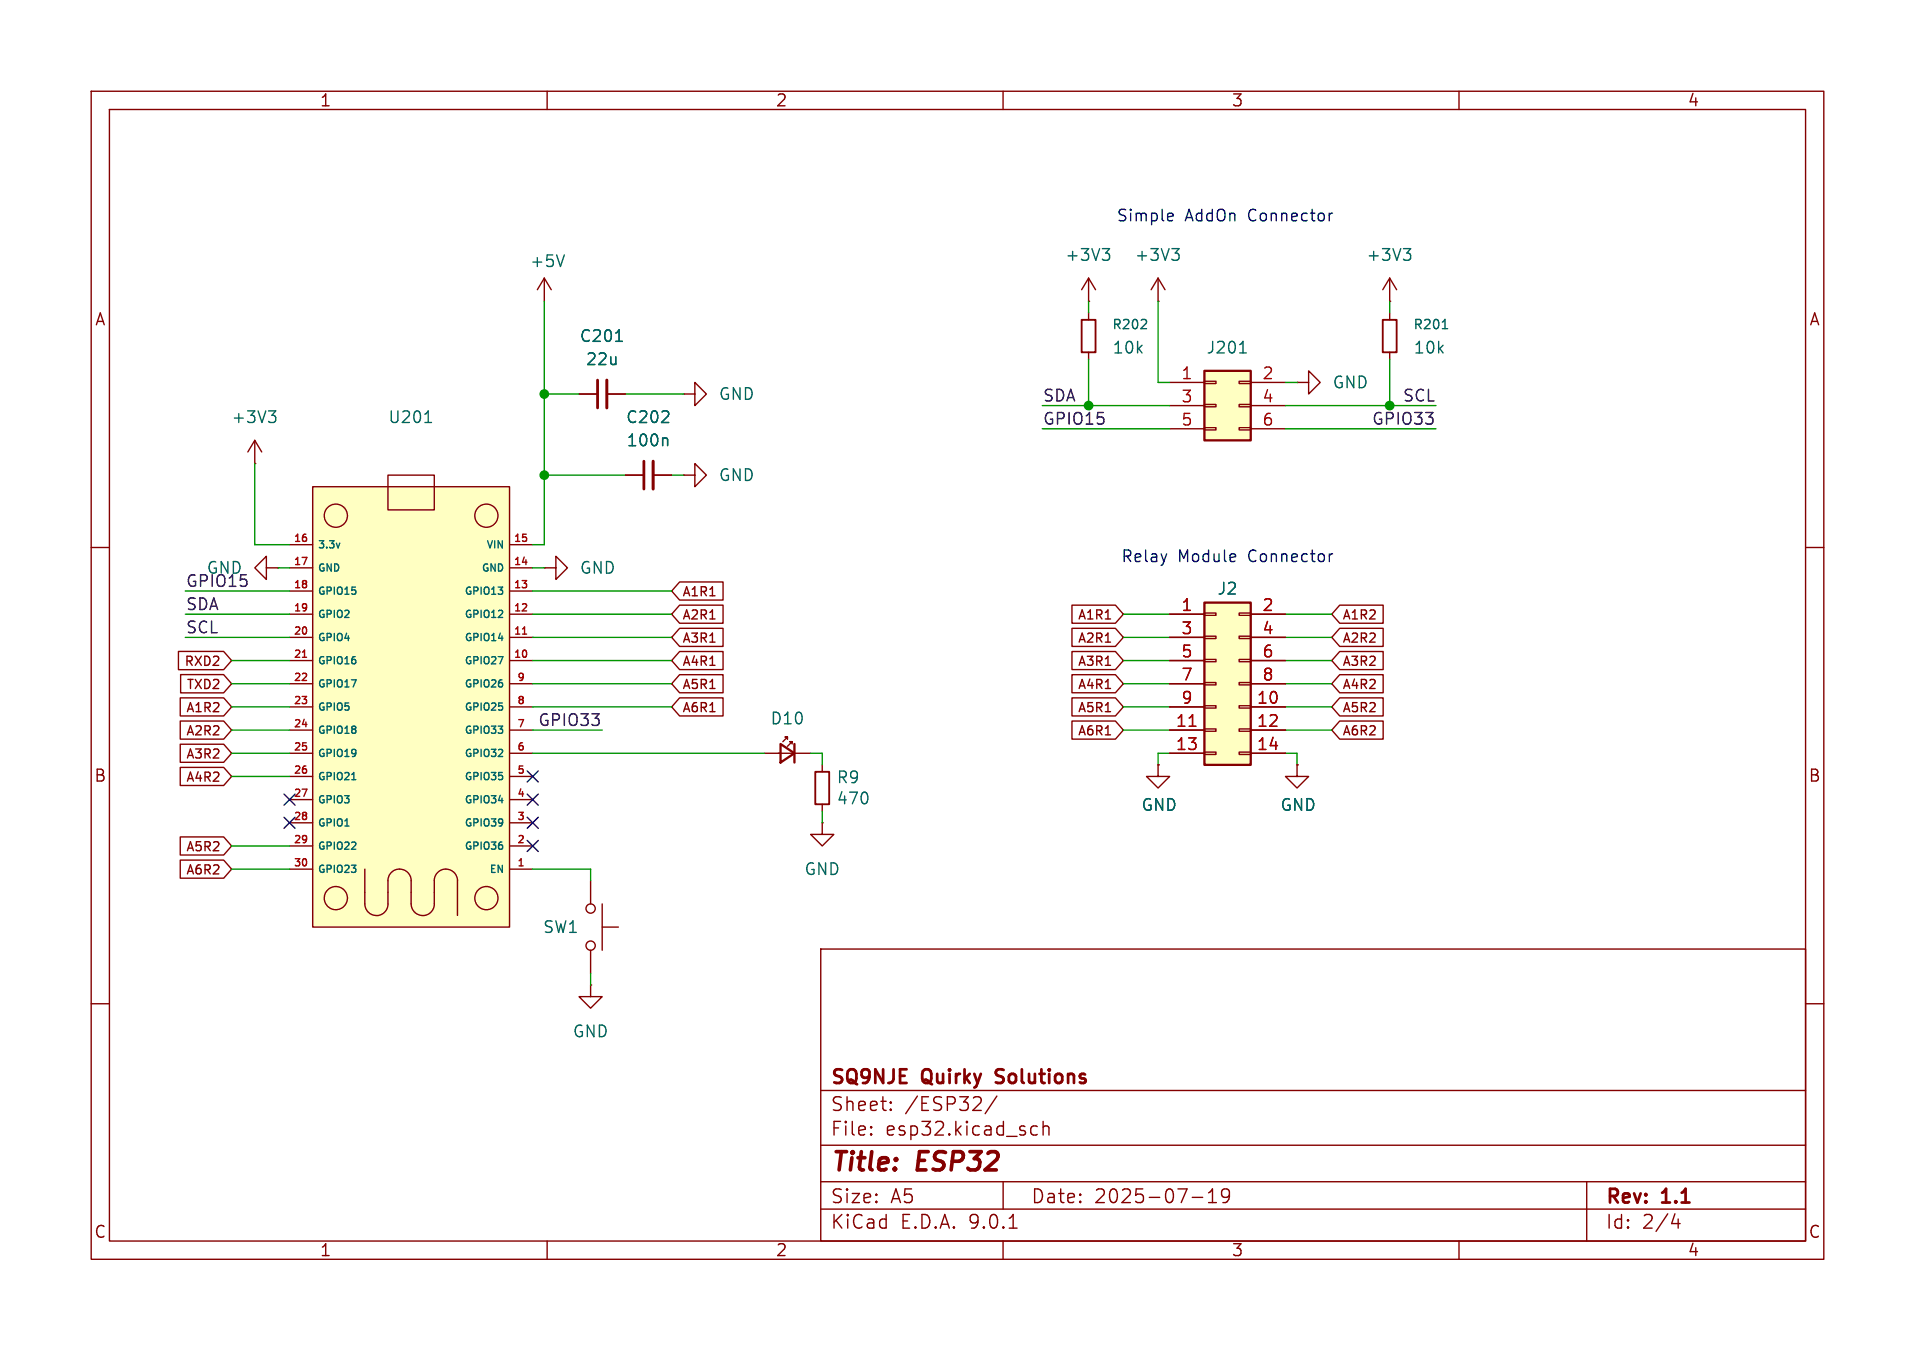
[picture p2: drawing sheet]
<svg xmlns="http://www.w3.org/2000/svg" width="297mm" height="210mm" viewBox="0 0 297 210" stroke-linecap="round" stroke-linejoin="round" font-family="sans-serif">
<g fill="none" stroke="#840000" stroke-width=".22">
<path d="M14.1 14.1h268.8v181.1h-268.8zM17 17h263v175.3h-263zM84.9 14.1v2.9M155.6 14.1v2.9M226.3 14.1v2.9M201.2 59.3h1.8v-1.8l1.8 1.8-1.8 1.8v-1.8M201.2 59.3h.1M215.5 46.7h.1M215.5 43.1l-1 1.8M215.5 43.1l1.1 1.8M215.5 43.1v3.6M215.5 48.5v1.1"/>
<path d="M215.5 54.6v1.1M89.8 61.1h2.9M94.1 61.1h2.9M97 73.6h2.9M101.3 73.6h2.9M106 73.6h1.8v-1.8l1.8 1.8-1.8 1.8v-1.8M106 73.6h.1M106 61.1h1.8v-1.8l1.8 1.8-1.8 1.8v-1.8M106 61.1h.1M14.1 84.9h2.9M84.4 88h1.8v-1.8l1.8 1.8-1.8 1.8v-1.8M84.4 88h.1"/>
<path d="M280 84.9h2.9M118.5 116.7h7.2M122.1 114.6v-.4h-.3h.3l-.7 .8M122.9 115.3v-.3h-.4h.4l-.8 .7M179.6 118.5v1.8h1.8l-1.8 1.8-1.8-1.8h1.8M179.6 118.5h.1M201.2 118.5v1.8h1.8l-1.8 1.8-1.8-1.8h1.8M201.2 118.5h.1M91.6 136.5v3.6M127.5 127.5v1.8h1.8l-1.8 1.8-1.8-1.8h1.8M127.5 127.5h.1M14.1 155.6h2.9"/>
<path d="M91.6 147.3v3.6M93.4 143.7h2.5M93.4 140.1v7.2M127.3 147.1h152.7v45.2h-152.7zM280 155.6h2.9M127.3 177.5h152.7M127.3 169h152.7M135.1 175.7l.1 .1-.1 .1M135.1 175.7l-.1 .1 .1 .1M135.1 174.6v.2M135.1 175.7v.2M135.1 174.6l.1 .1-.1 .1"/>
<path d="M135.1 174.6l-.1 .1 .1 .1M138.1 171.9l.1 .1-.1 .1M138.1 171.9l-.1 .1 .1 .1M138.1 170.8v.2M138.1 171.9v.2M138.1 170.8l.1 .1-.1 .1M138.1 170.8l-.1 .1 .1 .1M154.6 169.9l-1.8 2.7M160.1 175.8l.2 .1 .6-.1M160.1 174.6l.2-.1 .6 .1M161.8 174.7a.53 .53 0 0 1 .9 .1v1.1M161.8 173.8v2.1"/>
<path d="M84.9 192.3v2.9M127.3 187.4h152.7M127.3 183.2h152.7M155.6 192.3v2.9M155.6 183.2v4.2M156.5 190.3h1.2M184.9 185.6h1.6M187.4 186.4h1.3M187.4 184.9l.6-.6v2.1M190.7 185.2l-.4 .4h-.4l-.4-.4v-.5l.2-.3 .6-.1 .3 .2a1.4 1.4 0 0 1-.5 1.9h-.4M226.3 192.3v2.9M246.1 183.2v9.1"/>
<path d="M259.8 188.1l-.5 1.5h1.3M260.3 188.9v1.4"/>
<circle cx="91.6" cy="146.6" r=".72"/>
<circle cx="91.6" cy="140.8" r=".72"/>
</g>
<path d="M154.4 167.7l.3 .1M154.5 165.9l-.1 .2 .1 .4" fill="none" stroke="#840000" stroke-width=".42"/>
<path d="M92.7 58.9v4.3M99.9 71.5v4.3" fill="none" stroke="#840000" stroke-width=".43"/>
<path d="M94.1 58.9v4.3M101.3 71.5v4.3" fill="none" stroke="#840000" stroke-width=".47"/>
<path d="M217.7 38.5h1.1l-.6 .7M218.4 39.2l.4 .4v.4l-.4 .3M95.5 52.9h1M223.7 50.9h.8M103.3 67.9l.2 .2v1" fill="none" stroke="#006464" stroke-width=".22"/>
<path d="M121.1 115.3l2.1 1.4-2.1 1.5zM123.2 115.3v2.9" fill="none" stroke="#840000" stroke-width=".36"/>
<path d="M214.5 49.6h2.1v5h-2.1z" fill="none" stroke="#840000" stroke-width=".29"/>
<path d="M186.8 57.5h7.2v10.8h-7.2z" fill="#ffffc2"/>
<path d="M186.8 57.5h7.2v10.8h-7.2z" fill="none" stroke="#840000" stroke-width=".36"/>
<g fill="none" stroke="#840000" stroke-width=".22">
<path d="M168.8 48.5v1.1M168.8 54.6v1.1M181.4 59.3h5.4M186.8 59.1h1.8v.4h-1.8zM192.2 59.1h1.8v.4h-1.8zM194 59.3h5.4M181.4 62.9h5.4M181.4 66.5h5.4M186.8 62.7h1.8v.3h-1.8zM186.8 66.3h1.8v.3h-1.8zM192.2 62.7h1.8v.3h-1.8zM192.2 66.3h1.8v.3h-1.8z"/>
<path d="M194 62.9h5.4M194 66.5h5.4M127.5 118.5v1.1M127.5 124.6v1.1M91.6 152.7v1.8h1.8l-1.8 1.8-1.8-1.8h1.8M91.6 152.7h.1"/>
</g>
<path d="M176.9 50.9h.9M177.8 49.6v.5M192.3 54.7h1" fill="none" stroke="#006464" stroke-width=".22"/>
<path d="M167.8 49.6h2.1v5h-2.1zM126.4 119.6h2.2v5h-2.2z" fill="none" stroke="#840000" stroke-width=".29"/>
<path d="M186.8 93.4h7.2v25.1h-7.2z" fill="#ffffc2"/>
<path d="M186.8 93.4h7.2v25.1h-7.2z" fill="none" stroke="#840000" stroke-width=".36"/>
<g fill="none" stroke="#840000" stroke-width=".22">
<path d="M181.4 95.2h5.4M181.4 98.8h5.4M186.8 95h1.8v.4h-1.8zM186.8 98.6h1.8v.4h-1.8zM192.2 95h1.8v.4h-1.8zM192.2 98.6h1.8v.4h-1.8zM194 95.2h5.4M194 98.8h5.4M181.4 102.4h5.4M181.4 106h5.4M181.4 109.6h5.4M181.4 113.2h5.4"/>
<path d="M181.4 116.7h5.4M186.8 102.2h1.8v.4h-1.8zM186.8 105.8h1.8v.3h-1.8zM186.8 109.4h1.8v.3h-1.8zM186.8 113h1.8v.3h-1.8zM186.8 116.6h1.8v.3h-1.8zM192.2 102.2h1.8v.4h-1.8zM192.2 105.8h1.8v.3h-1.8zM192.2 109.4h1.8v.3h-1.8zM192.2 113h1.8v.3h-1.8zM192.2 116.6h1.8v.3h-1.8zM194 102.4h5.4"/>
<path d="M194 106h5.4M194 109.6h5.4M194 113.2h5.4M194 116.7h5.4"/>
</g>
<path d="M184.4 112.6h1.1" fill="none" stroke="#a90000" stroke-width=".22"/>
<path d="M48.5 75.4h30.5v68.3h-30.5z" fill="#ffffc2"/>
<g fill="none" stroke="#840000" stroke-width=".22">
<path d="M84.4 43.1l-1.1 1.8M84.4 43.1l1.1 1.8M84.4 43.1v3.6M168.8 46.7h.1M168.8 43.1l-1 1.8M168.8 43.1l1.1 1.8M168.8 43.1v3.6M179.6 46.7h.1M179.6 43.1l-1.1 1.8M179.6 43.1l1.1 1.8M179.6 43.1v3.6M39.5 71.8h.1"/>
<path d="M39.5 68.3l-1.1 1.7M39.5 68.3l1.1 1.7M39.5 68.3v3.5M48.5 75.4h30.5v68.3h-30.5zM60.2 73.6h7.2v5.4h-7.2zM89.8 61.1h2.9M94.1 61.1h2.9M97 73.6h2.9M101.3 73.6h2.9M41.3 88v-1.8l-1.8 1.8 1.8 1.8v-1.8h1.8M43.1 88h.1M44.9 98.8h3.6"/>
<path d="M44.9 95.2h3.6M44.9 91.6h3.6M44.9 88h3.6M44.9 84.4h3.6M79 98.8h3.6M79 95.2h3.6M79 91.6h3.6M79 88h3.6M79 84.4h3.6M105.4 97.4h6.7v2.8h-6.7l-1.2-1.4zM105.4 93.8h6.7v2.8h-6.7l-1.2-1.4zM105.4 90.2h6.7v2.8h-6.7l-1.2-1.4z"/>
<path d="M166.3 97.4h6.7l1.2 1.4-1.2 1.4h-6.7zM166.3 93.8h6.7l1.2 1.4-1.2 1.4h-6.7zM171.4 99.5h.8M171.4 95.9h.8M181.4 98.8h5.4M181.4 95.2h5.4M194 98.8h5.4M194 95.2h5.4M207.8 97.4h6.7v2.8h-6.7l-1.2-1.4zM207.8 93.8h6.7v2.8h-6.7l-1.2-1.4zM27.7 101h7l1.2 1.4-1.2 1.4h-7zM28 111.8h6.7l1.2 1.4-1.2 1.4h-6.7z"/>
<path d="M28 115.3h6.7l1.2 1.4-1.2 1.4h-6.7zM28 118.9h6.7l1.2 1.4-1.2 1.4h-6.7zM28 108.2h6.7l1.2 1.4-1.2 1.4h-6.7zM28 104.6h6.7l1.2 1.4-1.2 1.4h-6.7zM44.9 116.7h3.6M44.9 113.2h3.6M44.9 109.6h3.6M44.9 106h3.6M44.9 102.4h3.6M79 116.7h3.6M79 113.2h3.6M79 109.6h3.6"/>
<path d="M79 106h3.6M79 102.4h3.6M105.4 108.2h6.7v2.8h-6.7l-1.2-1.4zM105.4 101h6.7v2.8h-6.7l-1.2-1.4zM105.4 104.6h6.7v2.8h-6.7l-1.2-1.4zM166.3 108.2h6.7l1.2 1.4-1.2 1.4h-6.7zM166.3 101h6.7l1.2 1.4-1.2 1.4h-6.7zM166.3 104.6h6.7l1.2 1.4-1.2 1.4h-6.7zM166.3 111.8h6.7l1.2 1.4-1.2 1.4h-6.7zM171.4 110.3h.8M171.4 103.1h.8M171.4 106.7h.8"/>
<path d="M171.4 113.9h.8M179.6 118.5h.1M181.4 116.7h5.4M181.4 113.2h5.4M181.4 109.6h5.4M181.4 106h5.4M181.4 102.4h5.4M194 116.7h5.4M194 113.2h5.4M194 109.6h5.4M194 106h5.4M194 102.4h5.4"/>
<path d="M201.2 118.5h.1M207.8 104.6h6.7v2.8h-6.7l-1.2-1.4zM207.8 108.2h6.7v2.8h-6.7l-1.2-1.4zM207.8 111.8h6.7v2.8h-6.7l-1.2-1.4zM207.8 101h6.7v2.8h-6.7l-1.2-1.4zM28 133.3h6.7l1.2 1.4-1.2 1.4h-6.7zM28 129.7h6.7l1.2 1.4-1.2 1.4h-6.7zM44.9 134.7h3.6M44.9 131.1h3.6M44.9 127.5h3.6M44.9 123.9h3.6M44.9 120.3h3.6"/>
<path d="M56.6 134.7v5.4a1.8 1.8 0 0 0 1.8 1.8 1.8 1.8 0 0 0 1.8-1.8v-3.6a1.8 1.8 0 0 1 1.8-1.8 1.8 1.8 0 0 1 1.8 1.8v1.8M63.8 138.3v1.8M69.1 134.7a1.79 1.79 0 0 0-1.7 1.8v3.6a1.8 1.8 0 0 1-1.8 1.8 1.8 1.8 0 0 1-1.8-1.8M69.2 134.7a1.8 1.8 0 0 1 1.8 1.8l-.1 5.4M79 134.7h3.6M79 131.1h3.6M79 127.5h3.6M79 123.9h3.6M79 120.3h3.6"/>
<circle cx="52.1" cy="79.9" r="1.8"/>
<circle cx="75.4" cy="79.9" r="1.8"/>
<circle cx="52.1" cy="139.2" r="1.8"/>
<circle cx="75.4" cy="139.2" r="1.8"/>
</g>
<g fill="none" stroke="#006464" stroke-width=".22">
<path d="M87.5 39.5l-.6 1.8M171 38.5h1.1l-.6 .7M171.7 39.2l.4 .4v.4l-.4 .3M181.7 38.5h1.2l-.6 .7M182.5 39.2l.4 .4v.4l-.4 .3M95.5 52.9h1M41.7 63.7h1.1l-.6 .7M42.4 64.4l.4 .3v.4l-.4 .4M65.9 65.5h1M103.3 67.9l.2 .2v1M52.7 84.2l-.3 .7M77.3 95.7h.7"/>
<path d="M77.3 91h.7l-.4 .4M77.3 98.9h.7M77.9 91.5v.5M77.9 94.7v.4M77.3 117.2h.7M77.3 112.5h.7l-.4 .5M77.3 101.8h.7l-.5 1.1M77.9 105.9v.5M77.9 109.5v.5M77.9 113.1v.5M77.9 116.2v.4M54.6 120.8h.6"/>
<path d="M77.3 124.1h.7M77.9 131v.5M77.9 120.3v.4M77.9 127v.8M78 127.4l-.1 .1"/>
</g>
<path d="M81 98.3h.7M46.9 101.9h.6M184.4 112.6h1.1" fill="none" stroke="#a90000" stroke-width=".22"/>
<g fill="none" stroke="#009600" stroke-width=".22">
<path d="M84.4 46.7v37.7h-1.8M168.8 46.7v1.8M168.8 55.7v7.2M179.6 46.7v12.6h1.8M199.4 59.3h1.8M215.5 46.7v1.8M215.5 55.7v7.2M39.5 71.8v12.6h5.4M84.4 73.6h12.6M84.4 61.1h5.4M97 61.1h9M104.2 73.6h1.8"/>
<path d="M161.6 62.9h19.8M161.6 66.5h19.8M199.4 62.9h23.3M199.4 66.5h23.3M28.7 95.2h16.2M28.7 98.8h16.2M28.7 91.6h16.2M43.1 88h1.8M82.6 95.2h21.6M82.6 98.8h21.6M82.6 91.6h21.6M82.6 88h1.8"/>
<path d="M174.2 95.2h7.2M174.2 98.8h7.2M199.4 95.2h7.2M199.4 98.8h7.2M35.9 116.7h9M35.9 106h9M35.9 109.6h9M35.9 102.4h9M35.9 113.2h9M82.6 116.7h35.9M82.6 106h21.6M82.6 109.6h21.6"/>
<path d="M82.6 102.4h21.6M82.6 113.2h10.8M125.7 116.7h1.8v1.8M174.2 106h7.2M174.2 109.6h7.2M174.2 102.4h7.2M174.2 113.2h7.2M181.4 116.7h-1.8v1.8M199.4 116.7h1.8v1.8M199.4 106h7.2M199.4 109.6h7.2M199.4 102.4h7.2"/>
<path d="M199.4 113.2h7.2M35.9 120.3h9M35.9 134.7h9M35.9 131.1h9M82.6 134.7h9v1.8M127.5 125.7v1.8M91.6 150.9v1.8"/>
</g>
<path d="M81.8 119.5l1.7 1.7M83.5 119.5l-1.7 1.7M44 126.7l1.8 1.7M44 123.1l1.8 1.7M45.8 126.7l-1.8 1.7M45.8 123.1l-1.8 1.7M81.8 123.1l1.7 1.7M81.8 130.3l1.7 1.7M81.8 126.7l1.7 1.7M83.5 123.1l-1.7 1.7M83.5 130.3l-1.7 1.7M83.5 126.7l-1.7 1.7" fill="none" stroke="#000084" stroke-width=".22"/>
<path d="M181.3 33l.6 .1v.4l-.8 .1M181.9 34.1l-.6 .1M206.7 33a.46 .46 0 0 0-.6 .4M206.7 85.8a.46 .46 0 0 0-.5 .4" fill="none" stroke="#0000c2" stroke-width=".22"/>
<g fill="#009600" stroke="#009600" stroke-width=".22">
<circle cx="84.4" cy="61.1" r=".65"/>
<circle cx="84.4" cy="73.6" r=".65"/>
<circle cx="215.5" cy="62.9" r=".65"/>
<circle cx="168.8" cy="62.9" r=".65"/>
</g>
<g font-size="3.9" fill="#840000">
<text x="128.7" y="182.3">Title:</text>
<text x="142.4" y="182.3">ESP32</text>
</g>
<g font-size="3" fill="#840000">
<text x="128.7" y="172.5">Sheet:</text>
<text x="128.7" y="168.6">SQ9NJE</text>
<text x="140.3" y="172.5">/ESP32/</text>
<text x="143.2" y="168.6">Quirky</text>
<text x="155.5" y="168.6">Solutions</text>
<text x="128.7" y="176.3">File:</text>
<text x="137.3" y="176.3">esp32.kicad_sch</text>
<text x="128.7" y="190.8">KiCad</text>
<text x="128.7" y="186.8">Size:</text>
<text x="138.1" y="186.8">A5</text>
<text x="139.6" y="190.8">E.D.A.</text>
<text x="150.4" y="190.8">9.0.1</text>
<text x="159.8" y="186.8">Date:</text>
<text x="169.7" y="186.8">2025-07-19</text>
<text x="248.9" y="187.1">Rev:</text>
<text x="248.9" y="190.8">Id:</text>
<text x="254.7" y="190.8">2/4</text>
<text x="257.9" y="187.1">1.1</text>
</g>
<g font-size="2.6" fill="#840000">
<text x="49.5" y="16.8">1</text>
<text x="120.2" y="16.8">2</text>
<text x="190.9" y="16.8">3</text>
<text x="261.6" y="16.8">4</text>
<text x="14.6" y="50.7">A</text>
<text x="280.5" y="50.7">A</text>
<text x="14.5" y="121.5">B</text>
<text x="280.4" y="121.5">B</text>
<text x="14.5" y="192.2">C</text>
<text x="49.5" y="195">1</text>
<text x="120.2" y="195">2</text>
<text x="190.9" y="195">3</text>
<text x="261.6" y="195">4</text>
<text x="280.4" y="192.2">C</text>
</g>
<g font-size="2.5" fill="#0000c2">
<text x="173.1" y="34.6">Simple</text>
<text x="183.8" y="34.6">AddOn</text>
<text x="193.8" y="34.6">Connector</text>
<text x="173.8" y="87.4">Relay</text>
<text x="182.7" y="87.4">Module</text>
<text x="193.8" y="87.4">Connector</text>
</g>
<g font-size="2.5" fill="#006464">
<text x="82.1" y="41.7">+5V</text>
<text x="165.1" y="40.7">+3V3</text>
<text x="175.9" y="40.7">+3V3</text>
<text x="211.8" y="40.7">+3V3</text>
<text x="89.8" y="53.3">C201</text>
<text x="90.7" y="56.9">22u</text>
<text x="172.4" y="55.1">10k</text>
<text x="187" y="55.1">J201</text>
<text x="219.1" y="55.1">10k</text>
<text x="35.8" y="65.9">+3V3</text>
<text x="60.1" y="65.9">U201</text>
<text x="97" y="65.9">C202</text>
<text x="111.4" y="62.3">GND</text>
<text x="206.6" y="60.5">GND</text>
<text x="97.1" y="69.5">100n</text>
<text x="111.4" y="74.9">GND</text>
<text x="89.8" y="89.2">GND</text>
<text x="188.7" y="92.5">J2</text>
<text x="119.4" y="112.6">D10</text>
<text x="129.7" y="121.7">R9</text>
<text x="129.7" y="125">470</text>
<text x="176.9" y="126">GND</text>
<text x="198.5" y="126">GND</text>
<text x="124.6" y="135.9">GND</text>
<text x="84.1" y="144.9">SW1</text>
<text x="88.7" y="161.1">GND</text>
</g>
<g font-size="2.5" fill="#a90000">
<text x="183.1" y="58.9">1</text>
<text x="195.7" y="58.9">2</text>
<text x="183.1" y="62.5">3</text>
<text x="195.7" y="62.5">4</text>
<text x="183.1" y="66.1">5</text>
<text x="195.7" y="66.1">6</text>
<text x="183.1" y="94.8">1</text>
<text x="195.7" y="94.8">2</text>
<text x="183.1" y="98.4">3</text>
<text x="195.7" y="98.4">4</text>
<text x="183.1" y="102">5</text>
<text x="183.1" y="105.6">7</text>
<text x="195.7" y="102">6</text>
<text x="195.7" y="105.6">8</text>
<text x="182.2" y="112.8">11</text>
<text x="183.1" y="109.2">9</text>
<text x="194.8" y="109.2">10</text>
<text x="194.8" y="112.8">12</text>
<text x="182.2" y="116.4">13</text>
<text x="194.8" y="116.4">14</text>
</g>
<g font-size="2.5" fill="#0f0f0f">
<text x="161.6" y="66">GPIO15</text>
<text x="161.6" y="62.4">SDA</text>
<text x="212.7" y="66">GPIO33</text>
<text x="217.5" y="62.4">SCL</text>
<text x="31.9" y="89.2">GND</text>
<text x="28.7" y="94.7">SDA</text>
<text x="28.7" y="91.1">GPIO15</text>
<text x="28.7" y="98.3">SCL</text>
<text x="83.4" y="112.7">GPIO33</text>
</g>
<g font-size="2" fill="#006464">
<text x="172.4" y="51.3">R202</text>
<text x="219.1" y="51.3">R201</text>
</g>
<g font-size="2" fill="#840000">
<text x="105.7" y="92.7">A1R1</text>
<text x="105.7" y="99.9">A3R1</text>
<text x="105.7" y="96.3">A2R1</text>
<text x="167" y="99.9">A2R1</text>
<text x="167" y="96.3">A1R1</text>
<text x="208.1" y="99.9">A2R2</text>
<text x="208.1" y="96.3">A1R2</text>
<text x="28.4" y="103.5">RXD2</text>
<text x="28.8" y="107.1">TXD2</text>
<text x="105.7" y="103.5">A4R1</text>
<text x="105.7" y="107.1">A5R1</text>
<text x="167" y="103.5">A3R1</text>
<text x="167" y="107.1">A4R1</text>
<text x="208.1" y="107.1">A4R2</text>
<text x="208.1" y="103.5">A3R2</text>
<text x="28.7" y="110.7">A1R2</text>
<text x="105.7" y="110.7">A6R1</text>
<text x="167" y="110.7">A5R1</text>
<text x="208.1" y="110.7">A5R2</text>
<text x="28.7" y="114.3">A2R2</text>
<text x="28.7" y="117.9">A3R2</text>
<text x="167" y="114.3">A6R1</text>
<text x="208.1" y="114.3">A6R2</text>
<text x="28.7" y="121.5">A4R2</text>
<text x="28.7" y="135.8">A6R2</text>
<text x="28.7" y="132.2">A5R2</text>
</g>
<g font-size="1.6" fill="#a90000">
<text x="45.4" y="87.6">17</text>
<text x="45.4" y="84.1">16</text>
<text x="79.6" y="87.6">14</text>
<text x="79.6" y="84.1">15</text>
<text x="45.4" y="94.8">19</text>
<text x="45.4" y="91.2">18</text>
<text x="79.6" y="94.8">12</text>
<text x="79.6" y="91.2">13</text>
<text x="45.4" y="98.4">20</text>
<text x="79.6" y="98.4">11</text>
<text x="45.4" y="105.6">22</text>
<text x="45.4" y="102">21</text>
<text x="79.6" y="102">10</text>
<text x="80.1" y="105.6">9</text>
<text x="45.4" y="112.8">24</text>
<text x="45.4" y="109.2">23</text>
<text x="80.1" y="112.8">7</text>
<text x="80.1" y="109.2">8</text>
<text x="45.4" y="120">26</text>
<text x="45.4" y="116.4">25</text>
<text x="80.1" y="120">5</text>
<text x="80.1" y="116.4">6</text>
<text x="45.4" y="123.6">27</text>
<text x="80.1" y="123.6">4</text>
<text x="45.4" y="130.8">29</text>
<text x="45.4" y="127.2">28</text>
<text x="80.1" y="130.8">2</text>
<text x="80.1" y="127.2">3</text>
<text x="45.4" y="134.3">30</text>
<text x="80.1" y="134.3">1</text>
</g>
<g font-size="1.6" fill="#006464">
<text x="49.2" y="88.9">GND</text>
<text x="49.2" y="85.3">3.3v</text>
<text x="74.5" y="88.9">GND</text>
<text x="75.2" y="85.3">VIN</text>
<text x="49.2" y="92.5">GPIO15</text>
<text x="71.8" y="92.5">GPIO13</text>
<text x="49.2" y="99.7">GPIO4</text>
<text x="49.2" y="96.1">GPIO2</text>
<text x="71.8" y="99.7">GPIO14</text>
<text x="71.8" y="96.1">GPIO12</text>
<text x="49.2" y="106.8">GPIO17</text>
<text x="49.2" y="103.3">GPIO16</text>
<text x="71.8" y="106.8">GPIO26</text>
<text x="71.8" y="103.3">GPIO27</text>
<text x="49.2" y="110.4">GPIO5</text>
<text x="71.8" y="110.4">GPIO25</text>
<text x="49.2" y="117.6">GPIO19</text>
<text x="49.2" y="114">GPIO18</text>
<text x="71.8" y="117.6">GPIO32</text>
<text x="71.8" y="114">GPIO33</text>
<text x="49.2" y="124.8">GPIO3</text>
<text x="49.2" y="121.2">GPIO21</text>
<text x="71.8" y="124.8">GPIO34</text>
<text x="71.8" y="121.2">GPIO35</text>
<text x="49.2" y="132">GPIO22</text>
<text x="49.2" y="128.4">GPIO1</text>
<text x="71.8" y="132">GPIO36</text>
<text x="71.8" y="128.4">GPIO39</text>
<text x="49.2" y="135.6">GPIO23</text>
<text x="75.7" y="135.6">EN</text>
</g>
</svg>
